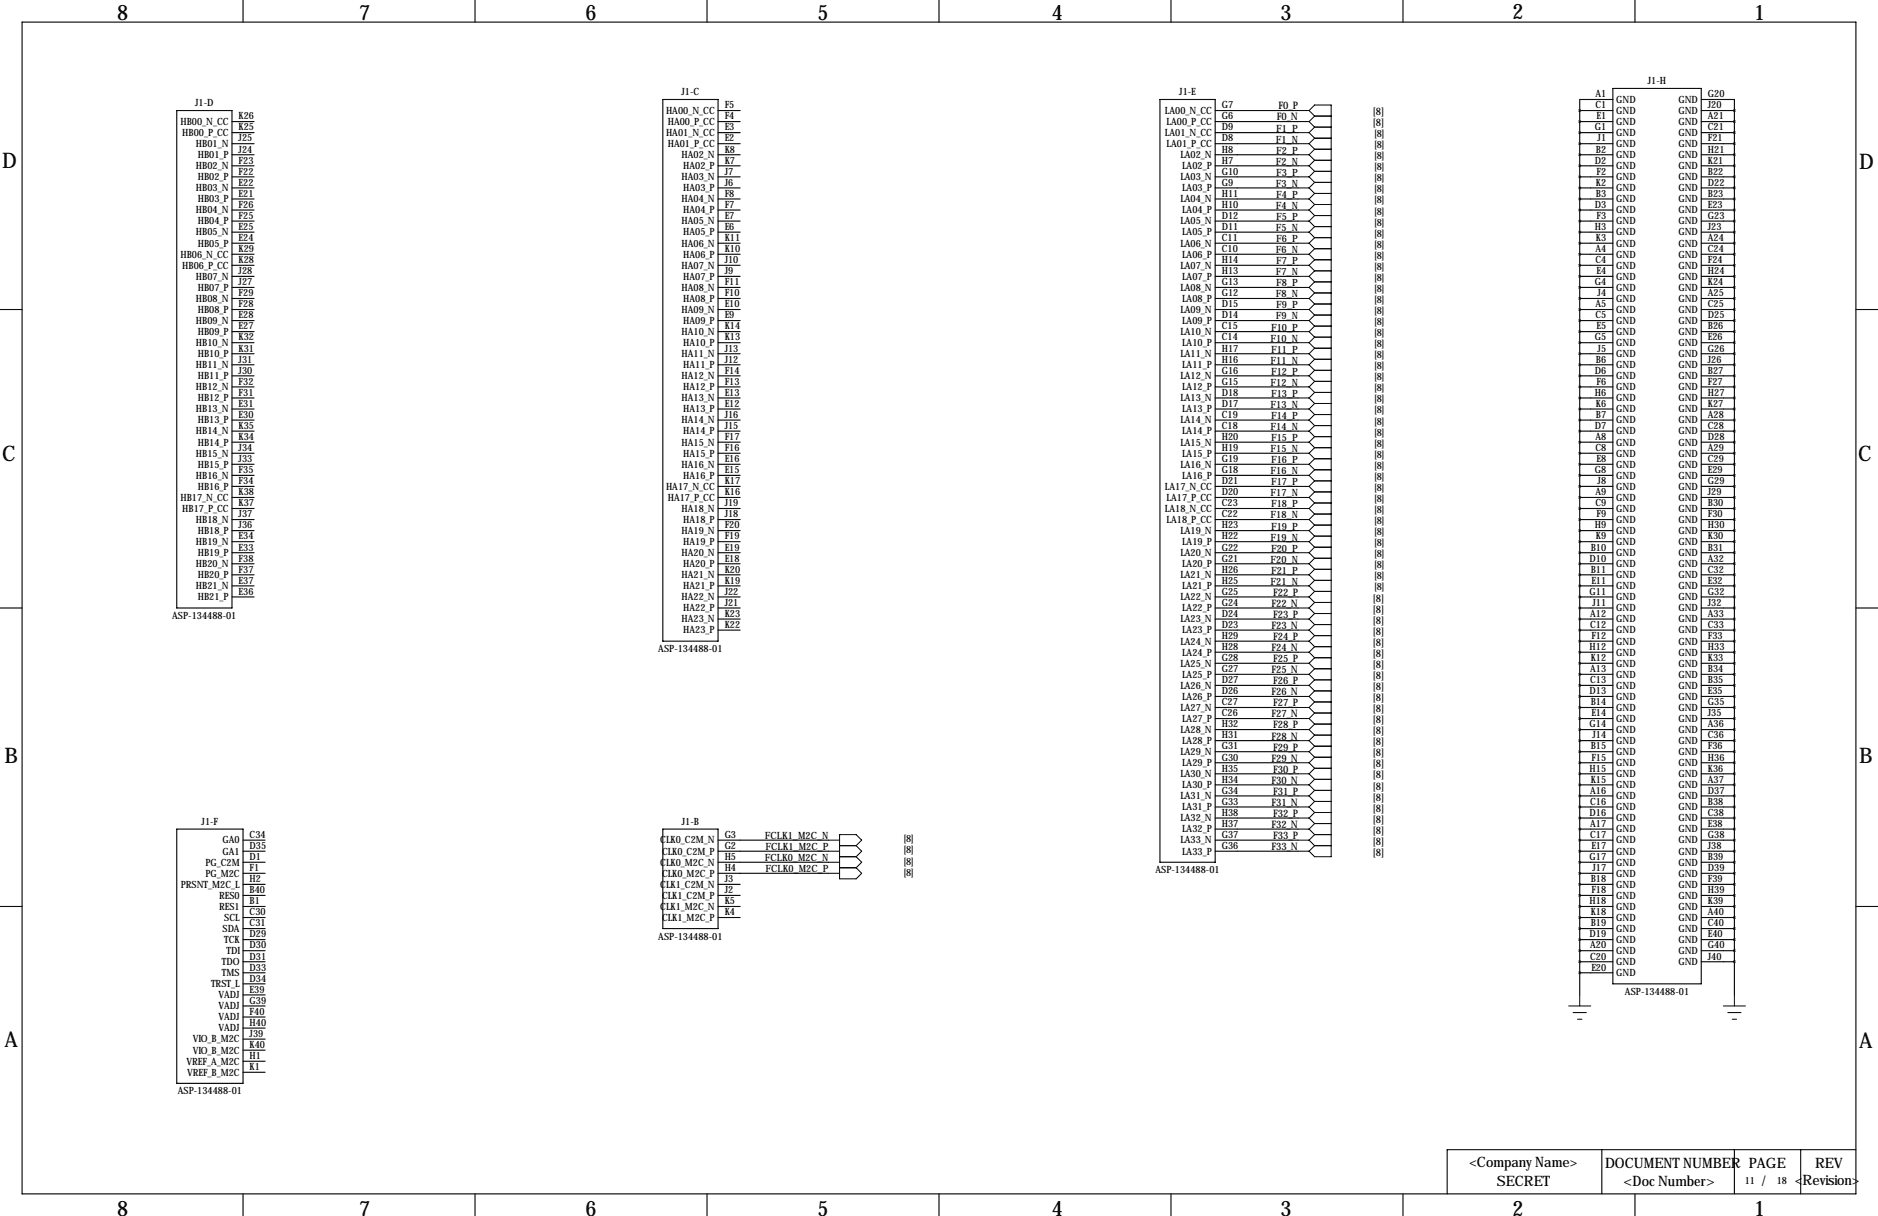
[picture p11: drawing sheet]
<svg xmlns="http://www.w3.org/2000/svg" width="432mm" height="279mm" viewBox="0 0 432 279" stroke-linecap="round" stroke-linejoin="round" font-family="sans-serif">
<g fill="none" stroke="#000" stroke-width=".25">
<path d="M5.1 5.1h421.6v269.2h-421.6zM55.9 0v5.1M109.2 0v5.1M162.6 0v5.1M215.9 0v5.1M269.2 0v5.1M322.6 0v5.1M375.9 0v5.1M40.6 25.4h12.7v114.3h-12.7zM53.3 27.9h5.1M53.3 30.5h5.1M53.3 33h5.1"/>
<path d="M53.3 35.6h5.1M53.3 38.1h5.1M152.4 22.9h12.7v124.4h-12.7zM165.1 25.4h5.1M165.1 27.9h5.1M165.1 30.5h5.1M165.1 33h5.1M165.1 35.6h5.1M165.1 38.1h5.1M266.7 22.9h12.7v175.2h-12.7zM279.4 25.4h19M279.4 27.9h19"/>
<path d="M279.4 30.5h19M279.4 33h19M279.4 35.6h19M279.4 38.1h19M363.2 25.4h7.6M363.2 27.9h7.6M363.2 30.5h7.6M363.2 33h7.6M363.2 35.6h7.6M363.2 38.1h7.6M363.2 25.4v203.2M370.8 22.9h-7.6v2.5"/>
<path d="M370.8 20.3h20.4v205.8h-20.4zM391.2 22.9h7.6v2.5M391.2 25.4h7.6M391.2 27.9h7.6M391.2 30.5h7.6M391.2 33h7.6M391.2 35.6h7.6M391.2 38.1h7.6M398.8 25.4v203.2M53.3 40.6h5.1M53.3 43.2h5.1M53.3 45.7h5.1"/>
<path d="M53.3 48.3h5.1M53.3 50.8h5.1M53.3 53.3h5.1M53.3 55.9h5.1M53.3 58.4h5.1M165.1 40.6h5.1M165.1 43.2h5.1M165.1 45.7h5.1M165.1 48.3h5.1M165.1 50.8h5.1M165.1 53.3h5.1M165.1 55.9h5.1"/>
<path d="M165.1 58.4h5.1M279.4 40.6h19M279.4 43.2h19M279.4 45.7h19M279.4 48.3h19M279.4 50.8h19M279.4 53.3h19M279.4 55.9h19M279.4 58.4h19M363.2 40.6h7.6M363.2 43.2h7.6M363.2 45.7h7.6"/>
<path d="M363.2 48.3h7.6M363.2 50.8h7.6M363.2 53.3h7.6M363.2 55.9h7.6M363.2 58.4h7.6M391.2 40.6h7.6M391.2 43.2h7.6M391.2 45.7h7.6M391.2 48.3h7.6M391.2 50.8h7.6M391.2 53.3h7.6M391.2 55.9h7.6"/>
<path d="M391.2 58.4h7.6M0 71.1h5.1M53.3 71.1h5.1M53.3 61h5.1M53.3 63.5h5.1M53.3 66h5.1M53.3 68.6h5.1M53.3 73.7h5.1M53.3 76.2h5.1M53.3 78.7h5.1M165.1 71.1h5.1M165.1 61h5.1"/>
<path d="M165.1 63.5h5.1M165.1 66h5.1M165.1 68.6h5.1M165.1 73.7h5.1M165.1 76.2h5.1M165.1 78.7h5.1M279.4 71.1h19M279.4 61h19M279.4 63.5h19M279.4 66h19M279.4 68.6h19M279.4 73.7h19"/>
<path d="M279.4 76.2h19M279.4 78.7h19M363.2 71.1h7.6M363.2 61h7.6M363.2 63.5h7.6M363.2 66h7.6M363.2 68.6h7.6M363.2 73.7h7.6M363.2 76.2h7.6M363.2 78.7h7.6M391.2 71.1h7.6M391.2 61h7.6"/>
<path d="M391.2 63.5h7.6M391.2 66h7.6M391.2 68.6h7.6M391.2 73.7h7.6M391.2 76.2h7.6M391.2 78.7h7.6M426.7 71.1h5.1M53.3 81.3h5.1M53.3 83.8h5.1M53.3 86.4h5.1M53.3 88.9h5.1M53.3 91.4h5.1"/>
<path d="M53.3 94h5.1M53.3 96.5h5.1M53.3 99.1h5.1M165.1 81.3h5.1M165.1 83.8h5.1M165.1 86.4h5.1M165.1 88.9h5.1M165.1 91.4h5.1M165.1 94h5.1M165.1 96.5h5.1M165.1 99.1h5.1M279.4 81.3h19"/>
<path d="M279.4 83.8h19M279.4 86.4h19M279.4 88.9h19M279.4 91.4h19M279.4 94h19M279.4 96.5h19M279.4 99.1h19M363.2 81.3h7.6M363.2 83.8h7.6M363.2 86.4h7.6M363.2 88.9h7.6M363.2 91.4h7.6"/>
<path d="M363.2 94h7.6M363.2 96.5h7.6M363.2 99.1h7.6M391.2 81.3h7.6M391.2 83.8h7.6M391.2 86.4h7.6M391.2 88.9h7.6M391.2 91.4h7.6M391.2 94h7.6M391.2 96.5h7.6M391.2 99.1h7.6M53.3 101.6h5.1"/>
<path d="M53.3 104.1h5.1M53.3 106.7h5.1M53.3 109.2h5.1M53.3 111.8h5.1M53.3 114.3h5.1M53.3 116.8h5.1M53.3 119.4h5.1M165.1 101.6h5.1M165.1 104.1h5.1M165.1 106.7h5.1M165.1 109.2h5.1M165.1 111.8h5.1"/>
<path d="M165.1 114.3h5.1M165.1 116.8h5.1M165.1 119.4h5.1M279.4 101.6h19M279.4 104.1h19M279.4 106.7h19M279.4 109.2h19M279.4 111.8h19M279.4 114.3h19M279.4 116.8h19M279.4 119.4h19M363.2 101.6h7.6"/>
<path d="M363.2 104.1h7.6M363.2 106.7h7.6M363.2 109.2h7.6M363.2 111.8h7.6M363.2 114.3h7.6M363.2 116.8h7.6M363.2 119.4h7.6M391.2 101.6h7.6M391.2 104.1h7.6M391.2 106.7h7.6M391.2 109.2h7.6M391.2 111.8h7.6"/>
<path d="M391.2 114.3h7.6M391.2 116.8h7.6M391.2 119.4h7.6M0 139.7h5.1M53.3 121.9h5.1M53.3 124.5h5.1M53.3 127h5.1M53.3 129.5h5.1M53.3 132.1h5.1M53.3 134.6h5.1M53.3 137.2h5.1M165.1 139.7h5.1"/>
<path d="M165.1 121.9h5.1M165.1 124.5h5.1M165.1 127h5.1M165.1 129.5h5.1M165.1 132.1h5.1M165.1 134.6h5.1M165.1 137.2h5.1M279.4 139.7h19M279.4 121.9h19M279.4 124.5h19M279.4 127h19M279.4 129.5h19"/>
<path d="M279.4 132.1h19M279.4 134.6h19M279.4 137.2h19M363.2 139.7h7.6M363.2 121.9h7.6M363.2 124.5h7.6M363.2 127h7.6M363.2 129.5h7.6M363.2 132.1h7.6M363.2 134.6h7.6M363.2 137.2h7.6M391.2 139.7h7.6"/>
<path d="M391.2 121.9h7.6M391.2 124.5h7.6M391.2 127h7.6M391.2 129.5h7.6M391.2 132.1h7.6M391.2 134.6h7.6M391.2 137.2h7.6M426.7 139.7h5.1M165.1 142.2h5.1M165.1 144.8h5.1M279.4 147.3h19M279.4 142.2h19"/>
<path d="M279.4 144.8h19M279.4 149.9h19M279.4 152.4h19M279.4 154.9h19M279.4 157.5h19M363.2 147.3h7.6M363.2 142.2h7.6M363.2 144.8h7.6M363.2 149.9h7.6M363.2 152.4h7.6M363.2 154.9h7.6M363.2 157.5h7.6"/>
<path d="M391.2 147.3h7.6M391.2 142.2h7.6M391.2 144.8h7.6M391.2 149.9h7.6M391.2 152.4h7.6M391.2 154.9h7.6M391.2 157.5h7.6M279.4 160h19M279.4 162.6h19M279.4 165.1h19M279.4 167.6h19M279.4 170.2h19"/>
<path d="M279.4 172.7h19M279.4 175.3h19M279.4 177.8h19M363.2 160h7.6M363.2 162.6h7.6M363.2 165.1h7.6M363.2 167.6h7.6M363.2 170.2h7.6M363.2 172.7h7.6M363.2 175.3h7.6M363.2 177.8h7.6M391.2 160h7.6"/>
<path d="M391.2 162.6h7.6M391.2 165.1h7.6M391.2 167.6h7.6M391.2 170.2h7.6M391.2 172.7h7.6M391.2 175.3h7.6M391.2 177.8h7.6M40.6 190.5h15.3v58.4h-15.3zM55.9 193h5.1M55.9 195.6h5.1M55.9 198.1h5.1M152.4 190.5h12.7v22.9h-12.7z"/>
<path d="M165.1 193h25.4M165.1 195.6h25.4M165.1 198.1h25.4M279.4 190.5h19M279.4 193h19M279.4 195.6h19M279.4 180.3h19M279.4 182.9h19M279.4 185.4h19M279.4 188h19M363.2 190.5h7.6M363.2 193h7.6"/>
<path d="M363.2 195.6h7.6M363.2 198.1h7.6M363.2 180.3h7.6M363.2 182.9h7.6M363.2 185.4h7.6M363.2 188h7.6M391.2 190.5h7.6M391.2 193h7.6M391.2 195.6h7.6M391.2 198.1h7.6M391.2 180.3h7.6M391.2 182.9h7.6"/>
<path d="M391.2 185.4h7.6M391.2 188h7.6M0 208.3h5.1M55.9 208.3h5.1M55.9 213.4h5.1M55.9 200.7h5.1M55.9 203.2h5.1M55.9 205.7h5.1M55.9 210.8h5.1M55.9 215.9h5.1M55.9 218.4h5.1M165.1 208.3h5.1"/>
<path d="M165.1 200.7h25.4M165.1 203.2h5.1M165.1 205.7h5.1M165.1 210.8h5.1M363.2 208.3h7.6M363.2 213.4h7.6M363.2 200.7h7.6M363.2 203.2h7.6M363.2 205.7h7.6M363.2 210.8h7.6M363.2 215.9h7.6M363.2 218.4h7.6"/>
<path d="M391.2 208.3h7.6M391.2 213.4h7.6M391.2 200.7h7.6M391.2 203.2h7.6M391.2 205.7h7.6M391.2 210.8h7.6M391.2 215.9h7.6M391.2 218.4h7.6M426.7 208.3h5.1M55.9 221h5.1M55.9 223.5h5.1M55.9 226.1h5.1"/>
<path d="M55.9 228.6h5.1M55.9 231.1h5.1M55.9 233.7h5.1M55.9 236.2h5.1M55.9 238.8h5.1M363.2 221h7.6M363.2 223.5h7.6M391.2 221h7.6M55.9 241.3h5.1M55.9 243.8h5.1M55.9 246.4h5.1M55.9 274.3v5.1"/>
<path d="M109.2 274.3v5.1M162.6 274.3v5.1M215.9 274.3v5.1M269.2 274.3v5.1M322.6 274.3v5.1M368.3 264.2v10.1M375.9 274.3v5.1M398.8 264.2v10.1M414 264.2v10.1M426.7 264.2h-94v10.1"/>
</g>
<g fill="none" stroke="#000" stroke-width=".23">
<path d="M298.4 25.4h2.6M298.4 27.9h2.6M298.4 30.5h2.6M298.4 33h2.6M298.4 35.6h2.6M298.4 38.1h2.6M301 25.4l1.3-1.3h3.8v172.7h-3.8l-1.3-1.2M301 25.4l1.3 1.3M301 27.9l1.3 1.3M301 30.5l1.3 1.3M301 33l1.3 1.3M301 35.6l1.3 1.2"/>
<path d="M301 38.1l1.3 1.3M302.3 26.7h3.8M302.3 29.2h3.8M302.3 26.7l-1.3 1.2M302.3 31.8h3.8M302.3 29.2l-1.3 1.3M302.3 34.3h3.8M302.3 31.8l-1.3 1.2M302.3 36.8h3.8M302.3 34.3l-1.3 1.3M302.3 39.4h3.8M302.3 36.8l-1.3 1.3"/>
<path d="M302.3 39.4l-1.3 1.2M298.4 40.6h2.6M298.4 43.2h2.6M298.4 45.7h2.6M298.4 48.3h2.6M298.4 50.8h2.6M298.4 53.3h2.6M298.4 55.9h2.6M298.4 58.4h2.6M301 40.6l1.3 1.3M301 43.2l1.3 1.2M301 45.7l1.3 1.3"/>
<path d="M301 48.3l1.3 1.2M301 50.8l1.3 1.3M301 53.3l1.3 1.3M301 55.9l1.3 1.3M301 58.4l1.3 1.3M302.3 41.9h3.8M302.3 44.4h3.8M302.3 41.9l-1.3 1.3M302.3 47h3.8M302.3 44.4l-1.3 1.3M302.3 49.5h3.8M302.3 47l-1.3 1.3"/>
<path d="M302.3 52.1h3.8M302.3 49.5l-1.3 1.3M302.3 54.6h3.8M302.3 52.1l-1.3 1.2M302.3 57.2h3.8M302.3 54.6l-1.3 1.3M302.3 59.7h3.8M302.3 57.2l-1.3 1.2M302.3 59.7l-1.3 1.3M298.4 61h2.6M298.4 63.5h2.6M298.4 66h2.6"/>
<path d="M298.4 68.6h2.6M298.4 71.1h2.6M298.4 73.7h2.6M298.4 76.2h2.6M298.4 78.7h2.6M301 61l1.3 1.2M301 63.5l1.3 1.3M301 66l1.3 1.3M301 68.6l1.3 1.2M301 71.1l1.3 1.3M301 73.7l1.3 1.2M301 76.2l1.3 1.3"/>
<path d="M301 78.7l1.3 1.3M302.3 62.2h3.8M302.3 64.8h3.8M302.3 62.2l-1.3 1.3M302.3 67.3h3.8M302.3 64.8l-1.3 1.2M302.3 69.8h3.8M302.3 67.3l-1.3 1.3M302.3 72.4h3.8M302.3 69.8l-1.3 1.3M302.3 74.9h3.8M302.3 72.4l-1.3 1.3"/>
<path d="M302.3 77.5h3.8M302.3 74.9l-1.3 1.3M302.3 77.5l-1.3 1.2M298.4 81.3h2.6M298.4 83.8h2.6M298.4 86.4h2.6M298.4 88.9h2.6M298.4 91.4h2.6M298.4 94h2.6M298.4 96.5h2.6M298.4 99.1h2.6M301 81.3l1.3 1.2"/>
<path d="M301 83.8l1.3 1.3M301 86.4l1.3 1.2M301 88.9l1.3 1.3M301 91.4l1.3 1.3M301 94l1.3 1.2M301 96.5l1.3 1.3M301 99.1l1.3 1.2M302.3 80h3.8M302.3 82.5h3.8M302.3 80l-1.3 1.3M302.3 85.1h3.8M302.3 82.5l-1.3 1.3"/>
<path d="M302.3 87.6h3.8M302.3 85.1l-1.3 1.3M302.3 90.2h3.8M302.3 87.6l-1.3 1.3M302.3 92.7h3.8M302.3 90.2l-1.3 1.2M302.3 95.2h3.8M302.3 92.7l-1.3 1.3M302.3 97.8h3.8M302.3 95.2l-1.3 1.3M302.3 97.8l-1.3 1.3M298.4 101.6h2.6"/>
<path d="M298.4 104.1h2.6M298.4 106.7h2.6M298.4 109.2h2.6M298.4 111.8h2.6M298.4 114.3h2.6M298.4 116.8h2.6M298.4 119.4h2.6M301 101.6l1.3 1.3M301 104.1l1.3 1.3M301 106.7l1.3 1.2M301 109.2l1.3 1.3M301 111.8l1.3 1.2"/>
<path d="M301 114.3l1.3 1.3M301 116.8l1.3 1.3M301 119.4l1.3 1.3M302.3 100.3h3.8M302.3 102.9h3.8M302.3 100.3l-1.3 1.3M302.3 105.4h3.8M302.3 102.9l-1.3 1.2M302.3 107.9h3.8M302.3 105.4l-1.3 1.3M302.3 110.5h3.8M302.3 107.9l-1.3 1.3"/>
<path d="M302.3 113h3.8M302.3 110.5l-1.3 1.3M302.3 115.6h3.8M302.3 113l-1.3 1.3M302.3 118.1h3.8M302.3 115.6l-1.3 1.2M302.3 118.1l-1.3 1.3M298.4 121.9h2.6M298.4 124.5h2.6M298.4 127h2.6M298.4 129.5h2.6M298.4 132.1h2.6"/>
<path d="M298.4 134.6h2.6M298.4 137.2h2.6M298.4 139.7h2.6M301 121.9l1.3 1.3M301 124.5l1.3 1.2M301 127l1.3 1.3M301 129.5l1.3 1.3M301 132.1l1.3 1.2M301 134.6l1.3 1.3M301 137.2l1.3 1.2M301 139.7l1.3 1.3M302.3 120.7h3.8"/>
<path d="M302.3 123.2h3.8M302.3 120.7l-1.3 1.2M302.3 125.7h3.8M302.3 123.2l-1.3 1.3M302.3 128.3h3.8M302.3 125.7l-1.3 1.3M302.3 130.8h3.8M302.3 128.3l-1.3 1.2M302.3 133.3h3.8M302.3 130.8l-1.3 1.3M302.3 135.9h3.8M302.3 133.3l-1.3 1.3"/>
<path d="M302.3 138.4h3.8M302.3 135.9l-1.3 1.3M302.3 138.4l-1.3 1.3M298.4 142.2h2.6M298.4 144.8h2.6M298.4 147.3h2.6M298.4 149.9h2.6M298.4 152.4h2.6M298.4 154.9h2.6M298.4 157.5h2.6M301 142.2l1.3 1.3M301 144.8l1.3 1.2"/>
<path d="M301 147.3l1.3 1.3M301 149.9l1.3 1.2M301 152.4l1.3 1.3M301 154.9l1.3 1.3M301 157.5l1.3 1.3M302.3 141h3.8M302.3 143.5h3.8M302.3 141l-1.3 1.2M302.3 146h3.8M302.3 143.5l-1.3 1.3M302.3 148.6h3.8M302.3 146l-1.3 1.3"/>
<path d="M302.3 151.1h3.8M302.3 148.6l-1.3 1.3M302.3 153.7h3.8M302.3 151.1l-1.3 1.3M302.3 156.2h3.8M302.3 153.7l-1.3 1.2M302.3 158.8h3.8M302.3 156.2l-1.3 1.3M302.3 158.8l-1.3 1.2M298.4 160h2.6M298.4 162.6h2.6M298.4 165.1h2.6"/>
<path d="M298.4 167.6h2.6M298.4 170.2h2.6M298.4 172.7h2.6M298.4 175.3h2.6M298.4 177.8h2.6M301 160l1.3 1.3M301 162.6l1.3 1.2M301 165.1l1.3 1.3M301 167.6l1.3 1.3M301 170.2l1.3 1.2M301 172.7l1.3 1.3M301 175.3l1.3 1.2"/>
<path d="M301 177.8l1.3 1.3M302.3 161.3h3.8M302.3 163.8h3.8M302.3 161.3l-1.3 1.3M302.3 166.4h3.8M302.3 163.8l-1.3 1.3M302.3 168.9h3.8M302.3 166.4l-1.3 1.2M302.3 171.4h3.8M302.3 168.9l-1.3 1.3M302.3 174h3.8M302.3 171.4l-1.3 1.3"/>
<path d="M302.3 176.5h3.8M302.3 174l-1.3 1.3M302.3 179.1h3.8M302.3 176.5l-1.3 1.3M302.3 179.1l-1.3 1.2M190.5 193h2.5M190.5 195.6h2.5M190.5 198.1h2.5M193 194.3h3.8M193 196.8h3.8M193 199.4h3.8M196.8 194.3l1.3-1.3-1.3-1.2h-3.8v10.1h3.8l1.3-1.2-1.3-1.3"/>
<path d="M196.8 194.3l1.3 1.3-1.3 1.2M196.8 196.8l1.3 1.3-1.3 1.3M298.4 193h2.6M298.4 195.6h2.6M298.4 180.3h2.6M298.4 182.9h2.6M298.4 185.4h2.6M298.4 188h2.6M298.4 190.5h2.6M301 180.3l1.3 1.3M301 182.9l1.3 1.2M301 185.4l1.3 1.3"/>
<path d="M301 188l1.3 1.2M301 190.5l1.3 1.3M301 193l1.3 1.3M302.3 194.3h3.8M302.3 191.8h3.8M302.3 181.6h3.8M302.3 184.1h3.8M302.3 181.6l-1.3 1.3M302.3 186.7h3.8M302.3 184.1l-1.3 1.3M302.3 189.2h3.8M302.3 186.7l-1.3 1.3"/>
<path d="M302.3 189.2l-1.3 1.3M302.3 191.8l-1.3 1.2M302.3 194.3l-1.3 1.3M190.5 200.7h2.5M360.7 231.1h5.1M361.7 232.7h3M362.7 234.2h1M363.2 228.6v2.5M396.2 231.1h5.1M397.3 232.7h3M398.3 234.2h1M398.8 228.6v2.5"/>
</g>
<g font-size="4.9">
<text x="26.9" y="4.6">8</text>
<text x="82.5" y="4.6">7</text>
<text x="134.6" y="4.6">6</text>
<text x="188" y="4.6">5</text>
<text x="241.8" y="4.6">4</text>
<text x="294.4" y="4.6">3</text>
<text x="347.7" y="4.3">2</text>
<text x="403.4" y="4.6">1</text>
<text x=".5" y="38.6">D</text>
<text x="427.5" y="38.9">D</text>
<text x=".5" y="105.9">C</text>
<text x="427.2" y="105.9">C</text>
<text x="1" y="175.3">B</text>
<text x="427.5" y="175.3">B</text>
<text x="1" y="240.5">A</text>
<text x="427.5" y="240.8">A</text>
<text x="26.9" y="279.3">8</text>
<text x="82.5" y="279.3">7</text>
<text x="134.6" y="279.3">6</text>
<text x="188" y="279.3">5</text>
<text x="241.8" y="279.3">4</text>
<text x="294.4" y="279.3">3</text>
<text x="347.7" y="279.3">2</text>
<text x="403.4" y="279.3">1</text>
</g>
<g font-size="3.3">
<text x="337.9" y="268.1">&lt;Company Name&gt;</text>
<text x="369.1" y="268.5">DOCUMENT NUMBER PAGE</text>
<text x="417.3" y="268.5">REV</text>
<text x="344.2" y="272.5">SECRET</text>
<text x="373.3" y="272.5">&lt;Doc Number&gt;</text>
<text x="405.1" y="272.5">/</text>
<text x="412.7" y="272.4">&lt;Revision&gt;</text>
</g>
<g font-size="2.4">
<text x="293.6" y="27.7">F0_N</text>
<text x="294" y="25.1">F0_P</text>
<text x="315.7" y="26.5">[8]</text>
<text x="315.7" y="29">[8]</text>
<text x="292.7" y="136.9">F22_P</text>
<text x="292.3" y="139.4">F22_N</text>
<text x="292.7" y="142">F23_P</text>
<text x="315.7" y="138.2">[8]</text>
<text x="315.7" y="140.8">[8]</text>
<text x="315.7" y="143.3">[8]</text>
<text x="292.3" y="144.5">F23_N</text>
<text x="292.3" y="149.6">F24_N</text>
<text x="292.7" y="147.1">F24_P</text>
<text x="315.7" y="145.9">[8]</text>
<text x="315.7" y="148.4">[8]</text>
<text x="292.3" y="154.7">F25_N</text>
<text x="292.7" y="152.1">F25_P</text>
<text x="315.7" y="150.9">[8]</text>
<text x="315.7" y="153.5">[8]</text>
<text x="292.3" y="159.8">F26_N</text>
<text x="292.7" y="157.2">F26_P</text>
<text x="315.7" y="156">[8]</text>
<text x="315.7" y="158.6">[8]</text>
<text x="315.7" y="161.1">[8]</text>
<text x="292.3" y="164.8">F27_N</text>
<text x="292.7" y="162.3">F27_P</text>
<text x="292.7" y="167.4">F28_P</text>
<text x="315.7" y="163.6">[8]</text>
<text x="315.7" y="166.2">[8]</text>
<text x="292.3" y="169.9">F28_N</text>
<text x="292.7" y="172.5">F29_P</text>
<text x="315.7" y="168.7">[8]</text>
<text x="315.7" y="171.3">[8]</text>
<text x="315.7" y="173.8">[8]</text>
<text x="292.3" y="175">F29_N</text>
<text x="292.7" y="177.5">F30_P</text>
<text x="315.7" y="176.3">[8]</text>
<text x="315.7" y="178.9">[8]</text>
<text x="292.3" y="180.1">F30_N</text>
<text x="292.3" y="185.2">F31_N</text>
<text x="292.7" y="182.6">F31_P</text>
<text x="315.7" y="181.4">[8]</text>
<text x="315.7" y="184">[8]</text>
<text x="292.3" y="190.2">F32_N</text>
<text x="292.7" y="187.7">F32_P</text>
<text x="315.7" y="186.5">[8]</text>
<text x="315.7" y="189">[8]</text>
<text x="315.7" y="191.6">[8]</text>
<text x="292.3" y="195.3">F33_N</text>
<text x="292.7" y="192.8">F33_P</text>
<text x="315.7" y="194.1">[8]</text>
<text x="315.7" y="196.7">[8]</text>
</g>
<g font-size="2.3">
<text x="156.7" y="21.8">J1-C</text>
<text x="271.1" y="21.8">J1-E</text>
<text x="366.8" y="22.4">A1</text>
<text x="371.6" y="23.6">GND</text>
<text x="378.9" y="19.3">J1-H</text>
<text x="385.9" y="23.6">GND</text>
<text x="392.7" y="22.4">G20</text>
<text x="41.5" y="28.7">HB00_N_CC</text>
<text x="44.9" y="24.4">J1-D</text>
<text x="54.9" y="27.4">K26</text>
<text x="54.9" y="30">K25</text>
<text x="153.1" y="26.2">HA00_N_CC</text>
<text x="153.5" y="28.7">HA00_P_CC</text>
<text x="166.6" y="24.9">F5</text>
<text x="166.6" y="27.4">F4</text>
<text x="166.6" y="30">E3</text>
<text x="267.8" y="26.2">LA00_N_CC</text>
<text x="268.2" y="28.7">LA00_P_CC</text>
<text x="280.9" y="24.9">G7</text>
<text x="280.9" y="27.4">G6</text>
<text x="280.9" y="30">D9</text>
<text x="366.7" y="30">G1</text>
<text x="366.8" y="24.9">C1</text>
<text x="367.1" y="27.4">E1</text>
<text x="371.6" y="26.2">GND</text>
<text x="371.6" y="28.7">GND</text>
<text x="385.9" y="26.2">GND</text>
<text x="385.9" y="28.7">GND</text>
<text x="392.7" y="24.9">J20</text>
<text x="392.7" y="27.4">A21</text>
<text x="392.7" y="30">C21</text>
<text x="41.9" y="31.2">HB00_P_CC</text>
<text x="45.1" y="33.8">HB01_N</text>
<text x="54.9" y="32.5">J25</text>
<text x="54.9" y="35.1">J24</text>
<text x="153.1" y="31.2">HA01_N_CC</text>
<text x="153.5" y="33.8">HA01_P_CC</text>
<text x="166.6" y="32.5">E2</text>
<text x="166.6" y="35.1">K8</text>
<text x="267.8" y="31.2">LA01_N_CC</text>
<text x="268.2" y="33.8">LA01_P_CC</text>
<text x="280.9" y="32.5">D8</text>
<text x="280.9" y="35.1">H8</text>
<text x="293.3" y="32.8">F1_N</text>
<text x="293.4" y="30.2">F1_P</text>
<text x="293.4" y="35.3">F2_P</text>
<text x="316" y="31.5">[8]</text>
<text x="316" y="34">[8]</text>
<text x="366.9" y="35.1">B2</text>
<text x="367.3" y="32.5">J1</text>
<text x="371.6" y="31.2">GND</text>
<text x="371.6" y="33.8">GND</text>
<text x="385.9" y="31.2">GND</text>
<text x="385.9" y="33.8">GND</text>
<text x="392.7" y="32.5">F21</text>
<text x="392.7" y="35.1">H21</text>
<text x="45.1" y="38.9">HB02_N</text>
<text x="45.5" y="36.3">HB01_P</text>
<text x="45.5" y="41.4">HB02_P</text>
<text x="54.9" y="37.6">F23</text>
<text x="54.9" y="40.1">F22</text>
<text x="156.7" y="36.3">HA02_N</text>
<text x="156.7" y="41.4">HA03_N</text>
<text x="157.1" y="38.9">HA02_P</text>
<text x="166.6" y="37.6">K7</text>
<text x="166.6" y="40.1">J7</text>
<text x="271.4" y="36.3">LA02_N</text>
<text x="271.4" y="41.4">LA03_N</text>
<text x="271.8" y="38.9">LA02_P</text>
<text x="280.9" y="37.6">H7</text>
<text x="280.9" y="40.1">G10</text>
<text x="293.3" y="37.8">F2_N</text>
<text x="293.4" y="40.4">F3_P</text>
<text x="316" y="36.6">[8]</text>
<text x="316" y="39.1">[8]</text>
<text x="316" y="41.7">[8]</text>
<text x="366.7" y="37.6">D2</text>
<text x="367.1" y="40.1">F2</text>
<text x="371.6" y="36.3">GND</text>
<text x="371.6" y="38.9">GND</text>
<text x="371.6" y="41.4">GND</text>
<text x="385.9" y="36.3">GND</text>
<text x="385.9" y="38.9">GND</text>
<text x="385.9" y="41.4">GND</text>
<text x="392.7" y="37.6">K21</text>
<text x="392.7" y="40.1">B22</text>
<text x="45.1" y="43.9">HB03_N</text>
<text x="45.5" y="46.5">HB03_P</text>
<text x="54.9" y="42.7">E22</text>
<text x="54.9" y="45.2">E21</text>
<text x="54.9" y="47.8">F26</text>
<text x="156.7" y="46.5">HA04_N</text>
<text x="157.1" y="43.9">HA03_P</text>
<text x="166.6" y="42.7">J6</text>
<text x="166.6" y="45.2">F8</text>
<text x="166.6" y="47.8">F7</text>
<text x="271.4" y="46.5">LA04_N</text>
<text x="271.8" y="43.9">LA03_P</text>
<text x="280.9" y="42.7">G9</text>
<text x="280.9" y="45.2">H11</text>
<text x="280.9" y="47.8">H10</text>
<text x="293.3" y="42.9">F3_N</text>
<text x="293.4" y="45.5">F4_P</text>
<text x="316" y="44.2">[8]</text>
<text x="316" y="46.7">[8]</text>
<text x="366.7" y="47.8">D3</text>
<text x="366.9" y="42.7">K2</text>
<text x="366.9" y="45.2">B3</text>
<text x="371.6" y="43.9">GND</text>
<text x="371.6" y="46.5">GND</text>
<text x="385.9" y="43.9">GND</text>
<text x="385.9" y="46.5">GND</text>
<text x="392.7" y="42.7">D22</text>
<text x="392.7" y="45.2">B23</text>
<text x="392.7" y="47.8">E23</text>
<text x="45.1" y="49">HB04_N</text>
<text x="45.5" y="51.6">HB04_P</text>
<text x="54.9" y="50.3">F25</text>
<text x="54.9" y="52.8">E25</text>
<text x="156.7" y="51.6">HA05_N</text>
<text x="157.1" y="49">HA04_P</text>
<text x="166.6" y="50.3">E7</text>
<text x="166.6" y="52.8">E6</text>
<text x="271.4" y="51.6">LA05_N</text>
<text x="271.8" y="49">LA04_P</text>
<text x="280.9" y="50.3">D12</text>
<text x="280.9" y="52.8">D11</text>
<text x="293.3" y="48">F4_N</text>
<text x="293.3" y="53.1">F5_N</text>
<text x="293.4" y="50.5">F5_P</text>
<text x="316" y="49.3">[8]</text>
<text x="316" y="51.8">[8]</text>
<text x="366.7" y="52.8">H3</text>
<text x="367.1" y="50.3">F3</text>
<text x="371.6" y="49">GND</text>
<text x="371.6" y="51.6">GND</text>
<text x="385.9" y="49">GND</text>
<text x="385.9" y="51.6">GND</text>
<text x="392.7" y="50.3">G23</text>
<text x="392.7" y="52.8">J23</text>
<text x="41.5" y="59.2">HB06_N_CC</text>
<text x="45.1" y="54.1">HB05_N</text>
<text x="45.5" y="56.6">HB05_P</text>
<text x="54.9" y="55.4">E24</text>
<text x="54.9" y="57.9">K29</text>
<text x="156.7" y="56.6">HA06_N</text>
<text x="157.1" y="54.1">HA05_P</text>
<text x="157.1" y="59.2">HA06_P</text>
<text x="166.6" y="55.4">K11</text>
<text x="166.6" y="57.9">K10</text>
<text x="271.4" y="56.6">LA06_N</text>
<text x="271.8" y="54.1">LA05_P</text>
<text x="271.8" y="59.2">LA06_P</text>
<text x="280.9" y="55.4">C11</text>
<text x="280.9" y="57.9">C10</text>
<text x="293.3" y="58.2">F6_N</text>
<text x="293.4" y="55.6">F6_P</text>
<text x="316" y="54.4">[8]</text>
<text x="316" y="56.9">[8]</text>
<text x="316" y="59.4">[8]</text>
<text x="366.8" y="57.9">A4</text>
<text x="366.9" y="55.4">K3</text>
<text x="371.6" y="54.1">GND</text>
<text x="371.6" y="56.6">GND</text>
<text x="371.6" y="59.2">GND</text>
<text x="385.9" y="54.1">GND</text>
<text x="385.9" y="56.6">GND</text>
<text x="385.9" y="59.2">GND</text>
<text x="392.7" y="55.4">A24</text>
<text x="392.7" y="57.9">C24</text>
<text x="41.9" y="61.7">HB06_P_CC</text>
<text x="45.1" y="64.3">HB07_N</text>
<text x="54.9" y="60.5">K28</text>
<text x="54.9" y="63">J28</text>
<text x="54.9" y="65.5">J27</text>
<text x="156.7" y="61.7">HA07_N</text>
<text x="157.1" y="64.3">HA07_P</text>
<text x="166.6" y="60.5">J10</text>
<text x="166.6" y="63">J9</text>
<text x="166.6" y="65.5">F11</text>
<text x="271.4" y="61.7">LA07_N</text>
<text x="271.8" y="64.3">LA07_P</text>
<text x="280.9" y="60.5">H14</text>
<text x="280.9" y="63">H13</text>
<text x="280.9" y="65.5">G13</text>
<text x="293.3" y="63.2">F7_N</text>
<text x="293.4" y="60.7">F7_P</text>
<text x="293.4" y="65.8">F8_P</text>
<text x="316" y="62">[8]</text>
<text x="316" y="64.5">[8]</text>
<text x="366.7" y="65.5">G4</text>
<text x="366.8" y="60.5">C4</text>
<text x="367.1" y="63">E4</text>
<text x="371.6" y="61.7">GND</text>
<text x="371.6" y="64.3">GND</text>
<text x="385.9" y="61.7">GND</text>
<text x="385.9" y="64.3">GND</text>
<text x="392.7" y="60.5">F24</text>
<text x="392.7" y="63">H24</text>
<text x="392.7" y="65.5">K24</text>
<text x="45.1" y="69.3">HB08_N</text>
<text x="45.5" y="66.8">HB07_P</text>
<text x="45.5" y="71.9">HB08_P</text>
<text x="54.9" y="68.1">F29</text>
<text x="54.9" y="70.6">F28</text>
<text x="156.7" y="66.8">HA08_N</text>
<text x="156.7" y="71.9">HA09_N</text>
<text x="157.1" y="69.3">HA08_P</text>
<text x="166.6" y="68.1">F10</text>
<text x="166.6" y="70.6">E10</text>
<text x="271.4" y="66.8">LA08_N</text>
<text x="271.4" y="71.9">LA09_N</text>
<text x="271.8" y="69.3">LA08_P</text>
<text x="280.9" y="68.1">G12</text>
<text x="280.9" y="70.6">D15</text>
<text x="293.3" y="68.3">F8_N</text>
<text x="293.4" y="70.9">F9_P</text>
<text x="316" y="67.1">[8]</text>
<text x="316" y="69.6">[8]</text>
<text x="366.8" y="70.6">A5</text>
<text x="367.3" y="68.1">J4</text>
<text x="371.6" y="66.8">GND</text>
<text x="371.6" y="69.3">GND</text>
<text x="371.6" y="71.9">GND</text>
<text x="385.9" y="66.8">GND</text>
<text x="385.9" y="69.3">GND</text>
<text x="385.9" y="71.9">GND</text>
<text x="392.7" y="68.1">A25</text>
<text x="392.7" y="70.6">C25</text>
<text x="45.1" y="74.4">HB09_N</text>
<text x="45.5" y="77">HB09_P</text>
<text x="54.9" y="73.2">E28</text>
<text x="54.9" y="75.7">E27</text>
<text x="156.7" y="77">HA10_N</text>
<text x="157.1" y="74.4">HA09_P</text>
<text x="166.6" y="73.2">E9</text>
<text x="166.6" y="75.7">K14</text>
<text x="271.4" y="77">LA10_N</text>
<text x="271.8" y="74.4">LA09_P</text>
<text x="280.9" y="73.2">D14</text>
<text x="280.9" y="75.7">C15</text>
<text x="292.3" y="75.9">F10_P</text>
<text x="293.3" y="73.4">F9_N</text>
<text x="316" y="72.1">[8]</text>
<text x="316" y="74.7">[8]</text>
<text x="316" y="77.2">[8]</text>
<text x="366.8" y="73.2">C5</text>
<text x="367.1" y="75.7">E5</text>
<text x="371.6" y="74.4">GND</text>
<text x="371.6" y="77">GND</text>
<text x="385.9" y="74.4">GND</text>
<text x="385.9" y="77">GND</text>
<text x="392.7" y="73.2">D25</text>
<text x="392.7" y="75.7">B26</text>
<text x="45.1" y="79.5">HB10_N</text>
<text x="45.5" y="82">HB10_P</text>
<text x="54.9" y="78.2">K32</text>
<text x="54.9" y="80.8">K31</text>
<text x="54.9" y="83.3">J31</text>
<text x="156.7" y="82">HA11_N</text>
<text x="157.1" y="79.5">HA10_P</text>
<text x="166.6" y="78.2">K13</text>
<text x="166.6" y="80.8">J13</text>
<text x="166.6" y="83.3">J12</text>
<text x="271.4" y="82">LA11_N</text>
<text x="271.8" y="79.5">LA10_P</text>
<text x="280.9" y="78.2">C14</text>
<text x="280.9" y="80.8">H17</text>
<text x="280.9" y="83.3">H16</text>
<text x="292.1" y="78.5">F10_N</text>
<text x="292.1" y="83.6">F11_N</text>
<text x="292.3" y="81">F11_P</text>
<text x="316" y="79.8">[8]</text>
<text x="316" y="82.3">[8]</text>
<text x="366.7" y="78.2">G5</text>
<text x="366.9" y="83.3">B6</text>
<text x="367.3" y="80.8">J5</text>
<text x="371.6" y="79.5">GND</text>
<text x="371.6" y="82">GND</text>
<text x="385.9" y="79.5">GND</text>
<text x="385.9" y="82">GND</text>
<text x="392.7" y="78.2">E26</text>
<text x="392.7" y="80.8">G26</text>
<text x="392.7" y="83.3">J26</text>
<text x="45.1" y="84.6">HB11_N</text>
<text x="45.1" y="89.7">HB12_N</text>
<text x="45.5" y="87.1">HB11_P</text>
<text x="54.9" y="85.9">J30</text>
<text x="54.9" y="88.4">F32</text>
<text x="156.7" y="87.1">HA12_N</text>
<text x="157.1" y="84.6">HA11_P</text>
<text x="157.1" y="89.7">HA12_P</text>
<text x="166.6" y="85.9">F14</text>
<text x="166.6" y="88.4">F13</text>
<text x="271.4" y="87.1">LA12_N</text>
<text x="271.8" y="84.6">LA11_P</text>
<text x="271.8" y="89.7">LA12_P</text>
<text x="280.9" y="85.9">G16</text>
<text x="280.9" y="88.4">G15</text>
<text x="292.1" y="88.6">F12_N</text>
<text x="292.3" y="86.1">F12_P</text>
<text x="316" y="84.8">[8]</text>
<text x="316" y="87.4">[8]</text>
<text x="316" y="89.9">[8]</text>
<text x="366.7" y="85.9">D6</text>
<text x="367.1" y="88.4">F6</text>
<text x="371.6" y="84.6">GND</text>
<text x="371.6" y="87.1">GND</text>
<text x="371.6" y="89.7">GND</text>
<text x="385.9" y="84.6">GND</text>
<text x="385.9" y="87.1">GND</text>
<text x="385.9" y="89.7">GND</text>
<text x="392.7" y="85.9">B27</text>
<text x="392.7" y="88.4">F27</text>
<text x="45.1" y="94.7">HB13_N</text>
<text x="45.5" y="92.2">HB12_P</text>
<text x="54.9" y="90.9">F31</text>
<text x="54.9" y="93.5">E31</text>
<text x="156.7" y="92.2">HA13_N</text>
<text x="157.1" y="94.7">HA13_P</text>
<text x="166.6" y="90.9">E13</text>
<text x="166.6" y="93.5">E12</text>
<text x="271.4" y="92.2">LA13_N</text>
<text x="271.8" y="94.7">LA13_P</text>
<text x="280.9" y="90.9">D18</text>
<text x="280.9" y="93.5">D17</text>
<text x="292.1" y="93.7">F13_N</text>
<text x="292.3" y="91.2">F13_P</text>
<text x="316" y="92.5">[8]</text>
<text x="316" y="95">[8]</text>
<text x="366.7" y="90.9">H6</text>
<text x="366.9" y="93.5">K6</text>
<text x="371.6" y="92.2">GND</text>
<text x="371.6" y="94.7">GND</text>
<text x="385.9" y="92.2">GND</text>
<text x="385.9" y="94.7">GND</text>
<text x="392.7" y="90.9">H27</text>
<text x="392.7" y="93.5">K27</text>
<text x="45.1" y="99.8">HB14_N</text>
<text x="45.5" y="97.3">HB13_P</text>
<text x="54.9" y="96">E30</text>
<text x="54.9" y="98.6">K35</text>
<text x="54.9" y="101.1">K34</text>
<text x="156.7" y="97.3">HA14_N</text>
<text x="157.1" y="99.8">HA14_P</text>
<text x="166.6" y="96">J16</text>
<text x="166.6" y="98.6">J15</text>
<text x="166.6" y="101.1">F17</text>
<text x="271.4" y="97.3">LA14_N</text>
<text x="271.8" y="99.8">LA14_P</text>
<text x="280.9" y="96">C19</text>
<text x="280.9" y="98.6">C18</text>
<text x="280.9" y="101.1">H20</text>
<text x="292.1" y="98.8">F14_N</text>
<text x="292.3" y="96.3">F14_P</text>
<text x="292.3" y="101.3">F15_P</text>
<text x="316" y="97.5">[8]</text>
<text x="316" y="100.1">[8]</text>
<text x="366.7" y="98.6">D7</text>
<text x="366.8" y="101.1">A8</text>
<text x="366.9" y="96">B7</text>
<text x="371.6" y="97.3">GND</text>
<text x="371.6" y="99.8">GND</text>
<text x="385.9" y="97.3">GND</text>
<text x="385.9" y="99.8">GND</text>
<text x="392.7" y="96">A28</text>
<text x="392.7" y="98.6">C28</text>
<text x="392.7" y="101.1">D28</text>
<text x="45.1" y="104.9">HB15_N</text>
<text x="45.5" y="102.4">HB14_P</text>
<text x="45.5" y="107.4">HB15_P</text>
<text x="54.9" y="103.6">J34</text>
<text x="54.9" y="106.2">J33</text>
<text x="156.7" y="102.4">HA15_N</text>
<text x="156.7" y="107.4">HA16_N</text>
<text x="157.1" y="104.9">HA15_P</text>
<text x="166.6" y="103.6">F16</text>
<text x="166.6" y="106.2">E16</text>
<text x="271.4" y="102.4">LA15_N</text>
<text x="271.4" y="107.4">LA16_N</text>
<text x="271.8" y="104.9">LA15_P</text>
<text x="280.9" y="103.6">H19</text>
<text x="280.9" y="106.2">G19</text>
<text x="292.1" y="103.9">F15_N</text>
<text x="292.3" y="106.4">F16_P</text>
<text x="316" y="102.6">[8]</text>
<text x="316" y="105.2">[8]</text>
<text x="316" y="107.7">[8]</text>
<text x="366.8" y="103.6">C8</text>
<text x="367.1" y="106.2">E8</text>
<text x="371.6" y="102.4">GND</text>
<text x="371.6" y="104.9">GND</text>
<text x="371.6" y="107.4">GND</text>
<text x="385.9" y="102.4">GND</text>
<text x="385.9" y="104.9">GND</text>
<text x="385.9" y="107.4">GND</text>
<text x="392.7" y="103.6">A29</text>
<text x="392.7" y="106.2">C29</text>
<text x="45.1" y="110">HB16_N</text>
<text x="45.5" y="112.5">HB16_P</text>
<text x="54.9" y="108.7">F35</text>
<text x="54.9" y="111.3">F34</text>
<text x="54.9" y="113.8">K38</text>
<text x="153.1" y="112.5">HA17_N_CC</text>
<text x="157.1" y="110">HA16_P</text>
<text x="166.6" y="108.7">E15</text>
<text x="166.6" y="111.3">K17</text>
<text x="166.6" y="113.8">K16</text>
<text x="267.8" y="112.5">LA17_N_CC</text>
<text x="271.8" y="110">LA16_P</text>
<text x="280.9" y="108.7">G18</text>
<text x="280.9" y="111.3">D21</text>
<text x="280.9" y="113.8">D20</text>
<text x="292.1" y="109">F16_N</text>
<text x="292.3" y="111.5">F17_P</text>
<text x="316" y="110.2">[8]</text>
<text x="316" y="112.8">[8]</text>
<text x="366.7" y="108.7">G8</text>
<text x="366.8" y="113.8">A9</text>
<text x="367.3" y="111.3">J8</text>
<text x="371.6" y="110">GND</text>
<text x="371.6" y="112.5">GND</text>
<text x="385.9" y="110">GND</text>
<text x="385.9" y="112.5">GND</text>
<text x="392.7" y="108.7">E29</text>
<text x="392.7" y="111.3">G29</text>
<text x="392.7" y="113.8">J29</text>
<text x="41.5" y="115.1">HB17_N_CC</text>
<text x="41.9" y="117.6">HB17_P_CC</text>
<text x="54.9" y="116.3">K37</text>
<text x="54.9" y="118.9">J37</text>
<text x="153.5" y="115.1">HA17_P_CC</text>
<text x="156.7" y="117.6">HA18_N</text>
<text x="166.6" y="116.3">J19</text>
<text x="166.6" y="118.9">J18</text>
<text x="267.8" y="117.6">LA18_N_CC</text>
<text x="268.2" y="115.1">LA17_P_CC</text>
<text x="280.9" y="116.3">C23</text>
<text x="280.9" y="118.9">C22</text>
<text x="292.1" y="114">F17_N</text>
<text x="292.1" y="119.1">F18_N</text>
<text x="292.3" y="116.6">F18_P</text>
<text x="316" y="115.3">[8]</text>
<text x="316" y="117.9">[8]</text>
<text x="366.8" y="116.3">C9</text>
<text x="367.1" y="118.9">F9</text>
<text x="371.6" y="115.1">GND</text>
<text x="371.6" y="117.6">GND</text>
<text x="385.9" y="115.1">GND</text>
<text x="385.9" y="117.6">GND</text>
<text x="392.7" y="116.3">B30</text>
<text x="392.7" y="118.9">F30</text>
<text x="45.1" y="120.1">HB18_N</text>
<text x="45.1" y="125.2">HB19_N</text>
<text x="45.5" y="122.7">HB18_P</text>
<text x="54.9" y="121.4">J36</text>
<text x="54.9" y="124">E34</text>
<text x="156.7" y="122.7">HA19_N</text>
<text x="157.1" y="120.1">HA18_P</text>
<text x="157.1" y="125.2">HA19_P</text>
<text x="166.6" y="121.4">F20</text>
<text x="166.6" y="124">F19</text>
<text x="268.2" y="120.1">LA18_P_CC</text>
<text x="271.4" y="122.7">LA19_N</text>
<text x="271.8" y="125.2">LA19_P</text>
<text x="280.9" y="121.4">H23</text>
<text x="280.9" y="124">H22</text>
<text x="292.1" y="124.2">F19_N</text>
<text x="292.3" y="121.7">F19_P</text>
<text x="316" y="120.4">[8]</text>
<text x="316" y="122.9">[8]</text>
<text x="316" y="125.5">[8]</text>
<text x="366.7" y="121.4">H9</text>
<text x="366.9" y="124">K9</text>
<text x="371.6" y="120.1">GND</text>
<text x="371.6" y="122.7">GND</text>
<text x="371.6" y="125.2">GND</text>
<text x="385.9" y="120.1">GND</text>
<text x="385.9" y="122.7">GND</text>
<text x="385.9" y="125.2">GND</text>
<text x="392.7" y="121.4">H30</text>
<text x="392.7" y="124">K30</text>
<text x="45.1" y="130.3">HB20_N</text>
<text x="45.5" y="127.8">HB19_P</text>
<text x="54.9" y="126.5">E33</text>
<text x="54.9" y="129">F38</text>
<text x="54.9" y="131.6">F37</text>
<text x="156.7" y="127.8">HA20_N</text>
<text x="157.1" y="130.3">HA20_P</text>
<text x="166.6" y="126.5">E19</text>
<text x="166.6" y="129">E18</text>
<text x="166.6" y="131.6">K20</text>
<text x="271.4" y="127.8">LA20_N</text>
<text x="271.8" y="130.3">LA20_P</text>
<text x="280.9" y="126.5">G22</text>
<text x="280.9" y="129">G21</text>
<text x="280.9" y="131.6">H26</text>
<text x="292.1" y="129.3">F20_N</text>
<text x="292.3" y="126.7">F20_P</text>
<text x="292.3" y="131.8">F21_P</text>
<text x="316" y="128">[8]</text>
<text x="316" y="130.6">[8]</text>
<text x="365.5" y="129">D10</text>
<text x="365.8" y="126.5">B10</text>
<text x="365.8" y="131.6">B11</text>
<text x="371.6" y="127.8">GND</text>
<text x="371.6" y="130.3">GND</text>
<text x="385.9" y="127.8">GND</text>
<text x="385.9" y="130.3">GND</text>
<text x="392.7" y="126.5">B31</text>
<text x="392.7" y="129">A32</text>
<text x="392.7" y="131.6">C32</text>
<text x="45.1" y="135.4">HB21_N</text>
<text x="45.5" y="132.8">HB20_P</text>
<text x="45.5" y="137.9">HB21_P</text>
<text x="54.9" y="134.1">E37</text>
<text x="54.9" y="136.7">E36</text>
<text x="156.7" y="132.8">HA21_N</text>
<text x="156.7" y="137.9">HA22_N</text>
<text x="157.1" y="135.4">HA21_P</text>
<text x="166.6" y="134.1">K19</text>
<text x="166.6" y="136.7">J22</text>
<text x="271.4" y="132.8">LA21_N</text>
<text x="271.4" y="137.9">LA22_N</text>
<text x="271.8" y="135.4">LA21_P</text>
<text x="280.9" y="134.1">H25</text>
<text x="280.9" y="136.7">G25</text>
<text x="292.1" y="134.4">F21_N</text>
<text x="316" y="133.1">[8]</text>
<text x="316" y="135.6">[8]</text>
<text x="365.5" y="136.7">G11</text>
<text x="365.9" y="134.1">E11</text>
<text x="371.6" y="132.8">GND</text>
<text x="371.6" y="135.4">GND</text>
<text x="371.6" y="137.9">GND</text>
<text x="385.9" y="132.8">GND</text>
<text x="385.9" y="135.4">GND</text>
<text x="385.9" y="137.9">GND</text>
<text x="392.7" y="134.1">E32</text>
<text x="392.7" y="136.7">G32</text>
<text x="39.6" y="142.2">ASP-134488-01</text>
<text x="156.7" y="143">HA23_N</text>
<text x="157.1" y="140.5">HA22_P</text>
<text x="166.6" y="139.2">J21</text>
<text x="166.6" y="141.7">K23</text>
<text x="271.4" y="143">LA23_N</text>
<text x="271.8" y="140.5">LA22_P</text>
<text x="280.9" y="139.2">G24</text>
<text x="280.9" y="141.7">D24</text>
<text x="365.6" y="141.7">A12</text>
<text x="366.2" y="139.2">J11</text>
<text x="371.6" y="140.5">GND</text>
<text x="371.6" y="143">GND</text>
<text x="385.9" y="140.5">GND</text>
<text x="385.9" y="143">GND</text>
<text x="392.7" y="139.2">J32</text>
<text x="392.7" y="141.7">A33</text>
<text x="151.4" y="149.9">ASP-134488-01</text>
<text x="157.1" y="145.5">HA23_P</text>
<text x="166.6" y="144.3">K22</text>
<text x="271.4" y="148.1">LA24_N</text>
<text x="271.8" y="145.5">LA23_P</text>
<text x="280.9" y="144.3">D23</text>
<text x="280.9" y="146.8">H29</text>
<text x="280.9" y="149.4">H28</text>
<text x="365.5" y="149.4">H12</text>
<text x="365.6" y="144.3">C12</text>
<text x="365.9" y="146.8">F12</text>
<text x="371.6" y="145.5">GND</text>
<text x="371.6" y="148.1">GND</text>
<text x="385.9" y="145.5">GND</text>
<text x="385.9" y="148.1">GND</text>
<text x="392.7" y="144.3">C33</text>
<text x="392.7" y="146.8">F33</text>
<text x="392.7" y="149.4">H33</text>
<text x="271.4" y="153.2">LA25_N</text>
<text x="271.8" y="150.6">LA24_P</text>
<text x="271.8" y="155.7">LA25_P</text>
<text x="280.9" y="151.9">G28</text>
<text x="280.9" y="154.4">G27</text>
<text x="365.6" y="154.4">A13</text>
<text x="365.8" y="151.9">K12</text>
<text x="371.6" y="150.6">GND</text>
<text x="371.6" y="153.2">GND</text>
<text x="371.6" y="155.7">GND</text>
<text x="385.9" y="150.6">GND</text>
<text x="385.9" y="153.2">GND</text>
<text x="385.9" y="155.7">GND</text>
<text x="392.7" y="151.9">K33</text>
<text x="392.7" y="154.4">B34</text>
<text x="271.4" y="158.2">LA26_N</text>
<text x="271.8" y="160.8">LA26_P</text>
<text x="280.9" y="157">D27</text>
<text x="280.9" y="159.5">D26</text>
<text x="365.5" y="159.5">D13</text>
<text x="365.6" y="157">C13</text>
<text x="371.6" y="158.2">GND</text>
<text x="371.6" y="160.8">GND</text>
<text x="385.9" y="158.2">GND</text>
<text x="385.9" y="160.8">GND</text>
<text x="392.7" y="157">B35</text>
<text x="392.7" y="159.5">E35</text>
<text x="271.4" y="163.3">LA27_N</text>
<text x="271.8" y="165.9">LA27_P</text>
<text x="280.9" y="162.1">C27</text>
<text x="280.9" y="164.6">C26</text>
<text x="280.9" y="167.1">H32</text>
<text x="365.5" y="167.1">G14</text>
<text x="365.8" y="162.1">B14</text>
<text x="365.9" y="164.6">E14</text>
<text x="371.6" y="163.3">GND</text>
<text x="371.6" y="165.9">GND</text>
<text x="385.9" y="163.3">GND</text>
<text x="385.9" y="165.9">GND</text>
<text x="392.7" y="162.1">G35</text>
<text x="392.7" y="164.6">J35</text>
<text x="392.7" y="167.1">A36</text>
<text x="271.4" y="168.4">LA28_N</text>
<text x="271.4" y="173.5">LA29_N</text>
<text x="271.8" y="170.9">LA28_P</text>
<text x="280.9" y="169.7">H31</text>
<text x="280.9" y="172.2">G31</text>
<text x="365.8" y="172.2">B15</text>
<text x="366.2" y="169.7">J14</text>
<text x="371.6" y="168.4">GND</text>
<text x="371.6" y="170.9">GND</text>
<text x="371.6" y="173.5">GND</text>
<text x="385.9" y="168.4">GND</text>
<text x="385.9" y="170.9">GND</text>
<text x="385.9" y="173.5">GND</text>
<text x="392.7" y="169.7">C36</text>
<text x="392.7" y="172.2">F36</text>
<text x="271.4" y="178.6">LA30_N</text>
<text x="271.8" y="176">LA29_P</text>
<text x="280.9" y="174.8">G30</text>
<text x="280.9" y="177.3">H35</text>
<text x="280.9" y="179.8">H34</text>
<text x="365.5" y="177.3">H15</text>
<text x="365.8" y="179.8">K15</text>
<text x="365.9" y="174.8">F15</text>
<text x="371.6" y="176">GND</text>
<text x="371.6" y="178.6">GND</text>
<text x="385.9" y="176">GND</text>
<text x="385.9" y="178.6">GND</text>
<text x="392.7" y="174.8">H36</text>
<text x="392.7" y="177.3">K36</text>
<text x="392.7" y="179.8">A37</text>
<text x="271.4" y="183.6">LA31_N</text>
<text x="271.8" y="181.1">LA30_P</text>
<text x="280.9" y="182.4">G34</text>
<text x="280.9" y="184.9">G33</text>
<text x="365.6" y="182.4">A16</text>
<text x="365.6" y="184.9">C16</text>
<text x="371.6" y="181.1">GND</text>
<text x="371.6" y="183.6">GND</text>
<text x="385.9" y="181.1">GND</text>
<text x="385.9" y="183.6">GND</text>
<text x="392.7" y="182.4">D37</text>
<text x="392.7" y="184.9">B38</text>
<text x="46.3" y="189.5">J1-F</text>
<text x="156.8" y="189.5">J1-B</text>
<text x="271.4" y="188.7">LA32_N</text>
<text x="271.8" y="186.2">LA31_P</text>
<text x="271.8" y="191.3">LA32_P</text>
<text x="280.9" y="187.5">H38</text>
<text x="280.9" y="190">H37</text>
<text x="365.5" y="187.5">D16</text>
<text x="365.6" y="190">A17</text>
<text x="371.6" y="186.2">GND</text>
<text x="371.6" y="188.7">GND</text>
<text x="371.6" y="191.3">GND</text>
<text x="385.9" y="186.2">GND</text>
<text x="385.9" y="188.7">GND</text>
<text x="385.9" y="191.3">GND</text>
<text x="392.7" y="187.5">C38</text>
<text x="392.7" y="190">E38</text>
<text x="51.2" y="193.8">GA0</text>
<text x="51.2" y="196.3">GA1</text>
<text x="57.4" y="192.5">C34</text>
<text x="57.4" y="195.1">D35</text>
<text x="57.4" y="197.6">D1</text>
<text x="151.8" y="193.8">CLK0_C2M_N</text>
<text x="152.2" y="196.3">CLK0_C2M_P</text>
<text x="166.6" y="192.5">G3</text>
<text x="166.6" y="195.1">G2</text>
<text x="166.6" y="197.6">H5</text>
<text x="175.9" y="192.8">FCLK1_M2C_N</text>
<text x="175.9" y="197.9">FCLK0_M2C_N</text>
<text x="176" y="195.3">FCLK1_M2C_P</text>
<text x="207.8" y="193.6">[8]</text>
<text x="207.8" y="196.1">[8]</text>
<text x="271.4" y="193.8">LA33_N</text>
<text x="271.8" y="196.3">LA33_P</text>
<text x="280.9" y="192.5">G37</text>
<text x="280.9" y="195.1">G36</text>
<text x="365.5" y="197.6">G17</text>
<text x="365.6" y="192.5">C17</text>
<text x="365.9" y="195.1">E17</text>
<text x="371.6" y="193.8">GND</text>
<text x="371.6" y="196.3">GND</text>
<text x="385.9" y="193.8">GND</text>
<text x="385.9" y="196.3">GND</text>
<text x="392.7" y="192.5">G38</text>
<text x="392.7" y="195.1">J38</text>
<text x="392.7" y="197.6">B39</text>
<text x="41.5" y="204">PRSNT_M2C_L</text>
<text x="47.2" y="198.9">PG_C2M</text>
<text x="47.2" y="201.4">PG_M2C</text>
<text x="57.4" y="200.2">F1</text>
<text x="57.4" y="202.7">H2</text>
<text x="151.8" y="198.9">CLK0_M2C_N</text>
<text x="151.8" y="204">CLK1_C2M_N</text>
<text x="152.2" y="201.4">CLK0_M2C_P</text>
<text x="166.6" y="200.2">H4</text>
<text x="166.6" y="202.7">J3</text>
<text x="176" y="200.4">FCLK0_M2C_P</text>
<text x="207.8" y="198.6">[8]</text>
<text x="207.8" y="201.2">[8]</text>
<text x="265.7" y="200.7">ASP-134488-01</text>
<text x="365.8" y="202.7">B18</text>
<text x="366.2" y="200.2">J17</text>
<text x="371.6" y="198.9">GND</text>
<text x="371.6" y="201.4">GND</text>
<text x="371.6" y="204">GND</text>
<text x="385.9" y="198.9">GND</text>
<text x="385.9" y="201.4">GND</text>
<text x="385.9" y="204">GND</text>
<text x="392.7" y="200.2">D39</text>
<text x="392.7" y="202.7">F39</text>
<text x="50.4" y="206.5">RES0</text>
<text x="50.4" y="209">RES1</text>
<text x="57.4" y="205.2">B40</text>
<text x="57.4" y="207.8">B1</text>
<text x="151.8" y="209">CLK1_M2C_N</text>
<text x="152.2" y="206.5">CLK1_C2M_P</text>
<text x="166.6" y="205.2">J2</text>
<text x="166.6" y="207.8">K5</text>
<text x="365.5" y="207.8">H18</text>
<text x="365.9" y="205.2">F18</text>
<text x="371.6" y="206.5">GND</text>
<text x="371.6" y="209">GND</text>
<text x="385.9" y="206.5">GND</text>
<text x="385.9" y="209">GND</text>
<text x="392.7" y="205.2">H39</text>
<text x="392.7" y="207.8">K39</text>
<text x="51.2" y="214.1">SDA</text>
<text x="51.6" y="211.6">SCL</text>
<text x="57.4" y="210.3">C30</text>
<text x="57.4" y="212.9">C31</text>
<text x="57.4" y="215.4">D29</text>
<text x="151.4" y="215.9">ASP-134488-01</text>
<text x="152.2" y="211.6">CLK1_M2C_P</text>
<text x="166.6" y="210.3">K4</text>
<text x="365.5" y="215.4">D19</text>
<text x="365.8" y="210.3">K18</text>
<text x="365.8" y="212.9">B19</text>
<text x="371.6" y="211.6">GND</text>
<text x="371.6" y="214.1">GND</text>
<text x="385.9" y="211.6">GND</text>
<text x="385.9" y="214.1">GND</text>
<text x="392.7" y="210.3">A40</text>
<text x="392.7" y="212.9">C40</text>
<text x="392.7" y="215.4">E40</text>
<text x="51" y="221.7">TDO</text>
<text x="51.6" y="216.7">TCK</text>
<text x="52.1" y="219.2">TDI</text>
<text x="57.4" y="217.9">D30</text>
<text x="57.4" y="220.5">D31</text>
<text x="365.6" y="217.9">A20</text>
<text x="365.6" y="220.5">C20</text>
<text x="371.6" y="216.7">GND</text>
<text x="371.6" y="219.2">GND</text>
<text x="371.6" y="221.7">GND</text>
<text x="385.9" y="216.7">GND</text>
<text x="385.9" y="219.2">GND</text>
<text x="385.9" y="221.7">GND</text>
<text x="392.7" y="217.9">G40</text>
<text x="392.7" y="220.5">J40</text>
<text x="48.5" y="226.8">TRST_L</text>
<text x="51" y="224.3">TMS</text>
<text x="57.4" y="223">D33</text>
<text x="57.4" y="225.6">D34</text>
<text x="365.9" y="223">E20</text>
<text x="371.6" y="224.3">GND</text>
<text x="50.2" y="229.4">VADJ</text>
<text x="50.2" y="231.9">VADJ</text>
<text x="57.4" y="228.1">E39</text>
<text x="57.4" y="230.6">G39</text>
<text x="57.4" y="233.2">F40</text>
<text x="373.6" y="228.6">ASP-134488-01</text>
<text x="44.3" y="239.5">VIO_B_M2C</text>
<text x="50.2" y="234.4">VADJ</text>
<text x="50.2" y="237">VADJ</text>
<text x="57.4" y="235.7">H40</text>
<text x="57.4" y="238.3">J39</text>
<text x="42.9" y="244.6">VREF_A_M2C</text>
<text x="44.3" y="242.1">VIO_B_M2C</text>
<text x="57.4" y="240.8">K40</text>
<text x="57.4" y="243.3">H1</text>
<text x="57.4" y="245.9">K1</text>
<text x="40.9" y="251.5">ASP-134488-01</text>
<text x="43" y="247.1">VREF_B_M2C</text>
<text x="401.1" y="272">11</text>
<text x="408.5" y="272">18</text>
</g>
</svg>
